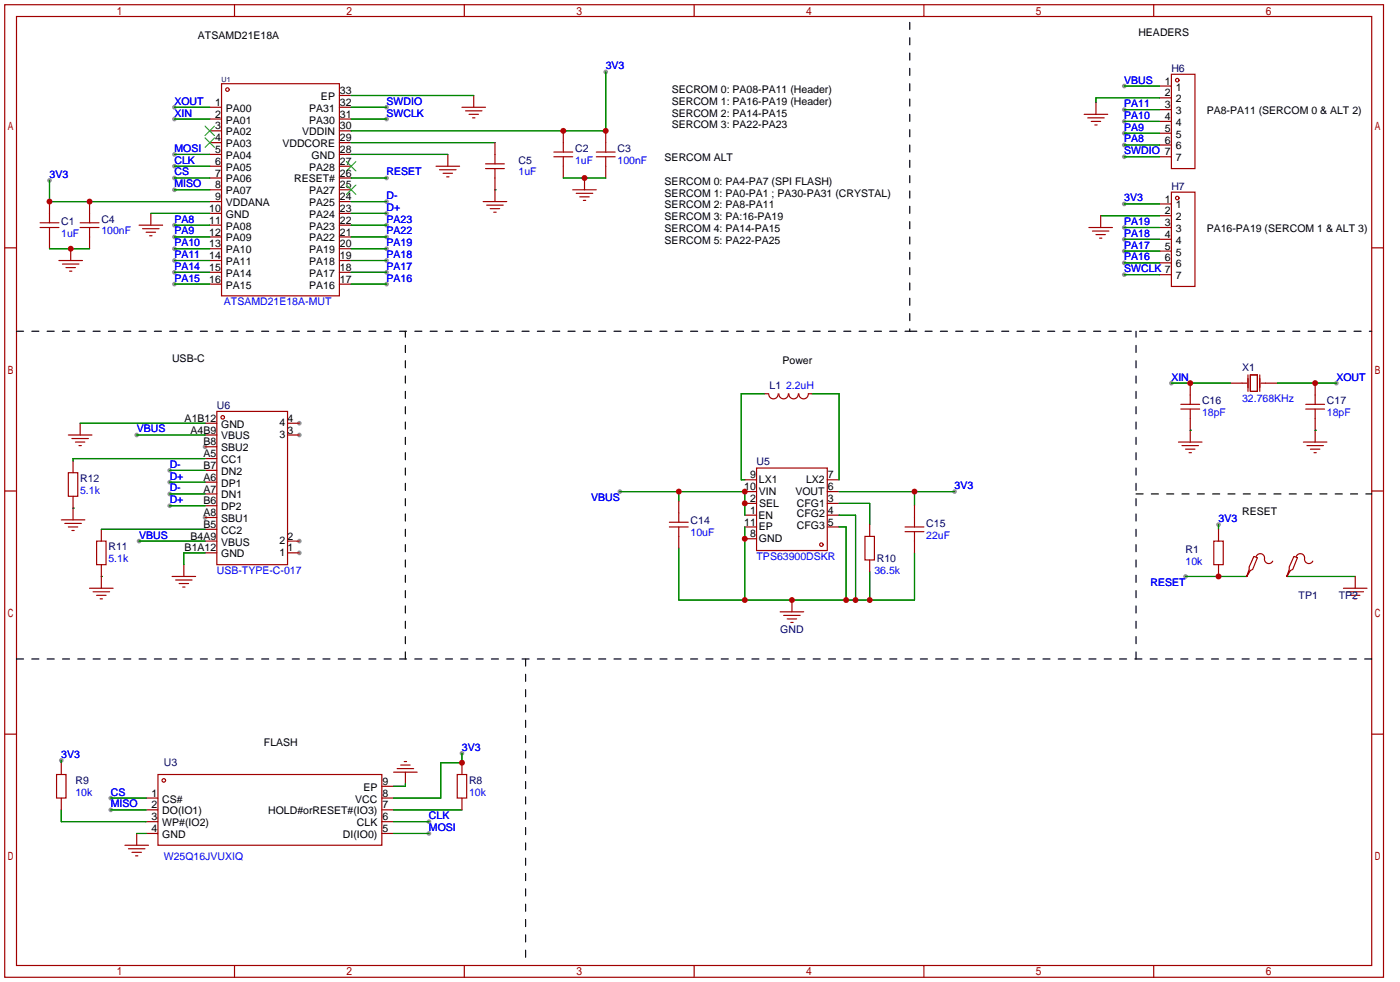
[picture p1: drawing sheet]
<svg xmlns="http://www.w3.org/2000/svg" width="302mm" height="212mm" viewBox="0 0 302 212" stroke-linecap="round" stroke-linejoin="round" font-family="sans-serif">
<g fill="#999">
<circle cx="64.5" cy="91.2" r=".51"/>
<circle cx="64.5" cy="93.7" r=".51"/>
<circle cx="64.5" cy="116.6" r=".51"/>
<circle cx="64.5" cy="119.1" r=".51"/>
<circle cx="44.2" cy="96.3" r=".51"/>
<circle cx="44.2" cy="111.5" r=".51"/>
<circle cx="10.7" cy="38.9" r=".51"/>
<circle cx="130.6" cy="15.5" r=".51"/>
<circle cx="83.3" cy="38.4" r=".51"/>
<circle cx="255.5" cy="124.2" r=".51"/>
<circle cx="83.3" cy="46" r=".51"/>
<circle cx="83.3" cy="43.4" r=".51"/>
<circle cx="83.3" cy="48.5" r=".51"/>
<circle cx="83.3" cy="51.1" r=".51"/>
<circle cx="83.3" cy="53.6" r=".51"/>
<circle cx="83.3" cy="56.1" r=".51"/>
<circle cx="83.3" cy="58.7" r=".51"/>
<circle cx="83.3" cy="61.2" r=".51"/>
<circle cx="37.6" cy="61.2" r=".51"/>
<circle cx="37.6" cy="58.7" r=".51"/>
<circle cx="37.6" cy="56.1" r=".51"/>
<circle cx="37.6" cy="53.6" r=".51"/>
<circle cx="37.6" cy="51.1" r=".51"/>
<circle cx="37.6" cy="48.5" r=".51"/>
<circle cx="37.6" cy="40.9" r=".51"/>
<circle cx="37.6" cy="38.4" r=".51"/>
<circle cx="37.6" cy="35.8" r=".51"/>
<circle cx="37.6" cy="33.3" r=".51"/>
<circle cx="23.9" cy="174.5" r=".51"/>
<circle cx="23.9" cy="172" r=".51"/>
<circle cx="92.5" cy="177" r=".51"/>
<circle cx="92.5" cy="179.6" r=".51"/>
<circle cx="99.6" cy="162.3" r=".51"/>
<circle cx="262.6" cy="113" r=".51"/>
<circle cx="13.2" cy="163.8" r=".51"/>
<circle cx="133.6" cy="105.9" r=".51"/>
<circle cx="205.7" cy="105.9" r=".51"/>
<circle cx="288" cy="82.6" r=".51"/>
<circle cx="252.5" cy="82.6" r=".51"/>
<circle cx="37.6" cy="23.1" r=".51"/>
<circle cx="37.6" cy="25.7" r=".51"/>
<circle cx="242.3" cy="43.9" r=".51"/>
<circle cx="242.3" cy="18.5" r=".51"/>
<circle cx="242.3" cy="23.6" r=".51"/>
<circle cx="242.3" cy="26.2" r=".51"/>
<circle cx="242.3" cy="28.7" r=".51"/>
<circle cx="242.3" cy="31.2" r=".51"/>
<circle cx="242.3" cy="49" r=".51"/>
<circle cx="242.3" cy="51.6" r=".51"/>
<circle cx="242.3" cy="54.1" r=".51"/>
<circle cx="242.3" cy="56.6" r=".51"/>
<circle cx="83.3" cy="23.1" r=".51"/>
<circle cx="83.3" cy="25.7" r=".51"/>
<circle cx="242.3" cy="33.8" r=".51"/>
<circle cx="242.3" cy="59.2" r=".51"/>
<circle cx="30" cy="116.6" r=".51"/>
<circle cx="29.5" cy="93.7" r=".51"/>
<circle cx="36.6" cy="103.9" r=".51"/>
<circle cx="36.6" cy="109" r=".51"/>
<circle cx="36.6" cy="106.4" r=".51"/>
<circle cx="36.6" cy="101.3" r=".51"/>
</g>
<g fill="none" stroke="#a10000" stroke-width=".25">
<path d="M1 1h297.2v209.6h-297.2zM3.6 3.6h292.1v204.4h-292.1zM47.8 18h25.4v45.8h-25.4zM50.5 1v2.6M100.1 1v2.6M149.6 1v2.6M199.1 1v2.6M248.7 1v2.6M249.9 18.5h2.6M252.5 16h5.1v20.3h-5.1zM45.2 23.1h2.6M45.2 25.7h2.6"/>
<path d="M45.2 28.2h2.6M45.2 30.7h2.6M45.2 33.3h2.6M45.2 35.8h2.6M45.2 38.4h2.6M73.2 20.6h2.5M73.2 23.1h2.5M73.2 25.7h2.5M73.2 28.2h2.5M73.2 30.7h2.5M73.2 33.3h2.5M73.2 35.8h2.5"/>
<path d="M73.2 38.4h2.5M94 35.8h5.1M94.7 36.6h3.6M95.5 37.3h2M96.3 38.1h.5M96.5 33.3v2.5M99.6 23.1h5M100.3 23.9h3.6M101.1 24.6h2M101.9 25.4h.5M102.1 20.6v2.5M104.6 35.3h4.1"/>
<path d="M104.6 36.3h4.1M106.7 30.7v4.6M106.7 36.3v7.1M119.4 32.8h4M119.4 33.8h4M121.4 28.2v4.6M121.4 33.8v4.6M126 38.4v2.5M128.5 32.8h4.1M128.5 33.8h4.1M130.6 28.2v4.6M130.6 33.8v4.6"/>
<path d="M233.7 24.6h5.1M234.4 25.4h3.6M235.2 26.2h2M236 26.9h.5M236.2 22.1v2.5M249.9 33.8h2.6M249.9 21.1h2.6M249.9 23.6h2.6M249.9 26.2h2.6M249.9 28.7h2.6M249.9 31.2h2.6M1 53.4h2.6"/>
<path d="M8.6 48h4.1M8.6 49h4.1M10.7 43.4v4.6M10.7 49v4.6M12.7 56.1h5.1M13.5 56.9h3.5M14.2 57.7h2.1M15 58.4h.5M15.2 53.6v2.5M17.3 48h4M17.3 49h4M19.3 43.4v4.6"/>
<path d="M19.3 49v4.6M30 48.5h5.1M30.7 49.3h3.6M31.5 50h2M32.3 50.8h.5M32.5 46v2.5M45.2 40.9h2.6M45.2 43.4h2.6M45.2 46h2.6M45.2 48.5h2.6M45.2 51.1h2.6M45.2 53.6h2.6"/>
<path d="M45.2 56.1h2.6M45.2 58.7h2.6M73.2 40.9h2.5M73.2 43.4h2.5M73.2 46h2.5M73.2 48.5h2.5M73.2 51.1h2.5M73.2 53.6h2.5M73.2 56.1h2.5M73.2 58.7h2.5M104.1 43.4h5.1M104.9 44.2h3.6"/>
<path d="M105.7 45h2M106.4 45.7h.5M123.4 40.9h5.1M124.2 41.7h3.6M125 42.4h2M125.7 43.2h.5M234.7 49h5.1M235.5 49.8h3.5M236.2 50.5h2.1M237 51.3h.5M237.2 46.5v2.5M249.9 49h2.6"/>
<path d="M249.9 43.9h2.6M249.9 46.5h2.6M249.9 51.6h2.6M249.9 54.1h2.6M249.9 56.6h2.6M249.9 59.2h2.6M252.5 41.4h5.1v20.3h-5.1zM295.7 53.4h2.5M45.2 61.2h2.6M73.2 61.2h2.5M14.7 93.7h5.1M15.5 94.5h3.5"/>
<path d="M15.7 99.3v2.6M16.3 95.2h2M17 96h.5M17.3 91.2v2.5M44.2 91.2h2.5M44.2 93.7h2.5M44.2 96.3h2.5M44.2 98.8h2.5M46.7 88.6h15.3v33.1h-15.3zM62 91.2h2.5M62 93.7h2.5M164.8 84.8h.8"/>
<path d="M165.7 84.9a1.01 1.01 0 0 0 1 1 1.01 1.01 0 0 0 1-1M167.9 84.9a1.01 1.01 0 0 0 1 1 1.01 1.01 0 0 0 1-1M170 84.9a1.01 1.01 0 0 0 1 1 1.01 1.01 0 0 0 1.1-1M172.2 84.9a1.01 1.01 0 0 0 1 1 1.01 1.01 0 0 0 1-1M174.2 84.8h.8M254 95.2h5.1M254.5 87.1h4.1M254.5 88.1h4.1M254.8 96h3.5M255.5 96.8h2.1M256.3 97.5h.5M256.5 82.5v4.6"/>
<path d="M256.5 88.1v7.1M265.2 82.5h3.5M269 80.8v3.5M269.5 80.8h1.5v3.5h-1.5zM271.5 80.8v3.5M271.8 82.5h3.5M280.9 95.2h5.1M281.4 87.1h4.1M281.4 88.1h4.1M281.7 96h3.5M282.4 96.8h2.1M283.2 97.5h.5"/>
<path d="M283.5 82.5v4.6M283.5 88.1v7.1M1 105.8h2.6M13.2 112h5.1M14 112.8h3.5M14.7 101.9h2.1v5h-2.1zM14.7 113.5h2.1M15.5 114.3h.5M15.7 106.9v5.1M20.8 116.6h2.1v5.1h-2.1zM21.8 114v2.6M44.2 116.6h2.5"/>
<path d="M44.2 119.1h2.5M44.2 106.4h2.5M44.2 114h2.5M44.2 111.5h2.5M44.2 101.3h2.5M44.2 103.9h2.5M44.2 109h2.5M62 116.6h2.5M62 119.1h2.5M144.3 113.5h4M144.3 112.5h4M146.3 107.9v4.6"/>
<path d="M146.3 113.5v4.6M160.5 113.5h2.6M160.5 111h2.6M160.5 108.5h2.6M160.5 105.9h2.6M160.5 103.4h2.6M160.5 116.1h2.6M163.1 100.8h15.2v17.8h-15.2zM178.3 113.5h2.5M178.3 111h2.5M178.3 108.5h2.5M178.3 105.9h2.5"/>
<path d="M178.3 103.4h2.5M186.4 115.6h2.1v5h-2.1zM187.5 113v2.6M195.1 113.5h4M195.1 114.6h4M197.1 109v4.5M197.1 114.6v4.5M261.6 116.6h2.1v5.1h-2.1zM262.6 114v2.6M270.3 119.9l.7 .2-1 2.6-.5 .2-.8 1.3 .5-1.5v-.5zM270.8 119.9a.93 .93 0 0 1 1.1-.6 .93 .93 0 0 1 .6 1.1 .94 .94 0 0 0 .7 1 .94 .94 0 0 0 1.1-.5M278.9 119.9l.8 .2-1.1 2.6-.5 .2-.7 1.3 .5-1.5v-.5z"/>
<path d="M279.4 119.9a.93 .93 0 0 1 1.1-.6 .93 .93 0 0 1 .7 1.1 .94 .94 0 0 0 .7 1 .94 .94 0 0 0 1.1-.5M295.7 105.8h2.5M19.3 126.7h5.1M20.1 127.5h3.5M20.8 128.3h2.1M21.6 129h.5M21.8 121.7v5M37.1 124.2h5.1M37.8 125h3.6M38.6 125.7h2M39.4 126.5h.5M39.6 121.7v2.5"/>
<path d="M168.1 131.8h5.1M168.9 132.6h3.6M169.7 133.4h2M170.4 134.1h.5M170.7 129.3v2.5M187.5 120.6v2.6M262.6 121.7v2.5M268.7 124v.2M277.4 124v.2M289.6 126.7h5M290.3 127.5h3.6M291.1 128.3h2"/>
<path d="M291.8 129h.6M292.1 124.2v2.5M1 158.2h2.6M295.7 158.2h2.5M12.2 166.9h2v5.1h-2zM13.2 164.3v2.6M13.2 172v2.5M29.5 179.6v2.5M31.5 172h2.5M31.5 174.5h2.5M31.5 177h2.5M31.5 179.6h2.5"/>
<path d="M34 166.9h48.3v15.2h-48.3zM82.3 172h2.5M82.3 174.5h2.5M82.3 177h2.5M82.3 179.6h2.5M82.3 169.4h2.5M84.8 166.4h5.1M85.6 165.6h3.6M86.4 164.8h2M87.1 164.1h.5M87.4 166.4v2.5M98.6 166.9h2v5.1h-2z"/>
<path d="M99.6 164.3v2.6M99.6 172v2.5M26.9 182.1h5.1M27.7 182.9h3.5M28.4 183.6h2.1M29.2 184.4h.5M50.5 208v2.6M100.1 208v2.6M149.6 208v2.6M199.1 208v2.6M248.7 208v2.6"/>
<circle cx="49" cy="19.3" r=".38"/>
<circle cx="253.7" cy="17.3" r=".38"/>
<circle cx="253.7" cy="42.7" r=".38"/>
<circle cx="48" cy="89.9" r=".38"/>
<circle cx="177" cy="117.3" r=".38"/>
<circle cx="35.3" cy="168.1" r=".38"/>
</g>
<path d="M44.2 29.7l2 2.1M44.2 27.2l2 2M46.2 29.7l-2 2.1M46.2 27.2l-2 2M74.7 34.8l2 2M74.7 39.9l2 2M76.7 34.8l-2 2M76.7 39.9l-2 2" fill="none" stroke="#3c3" stroke-width=".25"/>
<g fill="none" stroke="#008700" stroke-width=".25">
<path d="M130.6 15.5v12.7h-54.9M242.3 18.5h7.6M10.7 38.9v4.5h34.5M37.6 38.4h7.6M37.6 35.8h7.6M37.6 33.3h7.6M37.6 23.1h7.6M37.6 25.7h7.6M75.7 30.7h31M75.7 38.4h7.6M75.7 33.3h20.8M75.7 20.6h26.4"/>
<path d="M75.7 23.1h7.6M75.7 25.7h7.6M121.4 38.4h9.2M242.3 23.6h7.6M242.3 26.2h7.6M242.3 28.7h7.6M242.3 31.2h7.6M242.3 33.8h7.6M249.9 21.1h-13.7v1M10.7 53.6h8.6M32.5 46h12.7M37.6 48.5h7.6"/>
<path d="M37.6 51.1h7.6M37.6 53.6h7.6M37.6 56.1h7.6M37.6 58.7h7.6M37.6 40.9h7.6M75.7 43.4h7.6M75.7 46h7.6M75.7 48.5h7.6M75.7 51.1h7.6M75.7 53.6h7.6M75.7 56.1h7.6M75.7 58.7h7.6"/>
<path d="M106.7 40.9h.1M237.2 46.5h12.7M242.3 43.9h7.6M242.3 49h7.6M242.3 51.6h7.6M242.3 54.1h7.6M242.3 56.6h7.6M242.3 59.2h7.6M37.6 61.2h7.6M75.7 61.2h7.6M17.3 91.2h26.9M29.5 93.7h14.7"/>
<path d="M44.2 98.8h-28.5v.5M164.8 84.8h-5v18.6h.7M175 84.8h5.8v18.6M252.5 82.5h12.7M256.5 92.7h.1M275.3 82.5h12.7M283.5 92.7h.1M15.7 109.5h.1M21.8 114h22.4M30 116.6h14.2M36.6 103.9h7.6M36.6 109h7.6"/>
<path d="M36.6 106.4h7.6M36.6 101.3h7.6M44.2 119.1h-4.6v2.6M133.6 105.9h26.9v5.1M146.3 105.9v2M146.3 118.1v11.2h50.8v-10.2M160.5 113.5v15.8M180.8 105.9h24.9M180.8 113.5h1.6v15.8M180.8 111h3.6v18.3M180.8 108.5h6.7v4.5M197.1 105.9v3.1"/>
<path d="M262.6 113v1M21.8 124.2h.1M187.5 123.2v6.1M255.5 124.2h13.2M277.4 124.2h14.7M13.2 174.5v2.5h18.3M13.2 163.8v.5M23.9 174.5h7.6M23.9 172h7.6M29.5 179.6h2M84.8 174.5h14.8M84.8 177h7.7"/>
<path d="M84.8 179.6h7.7M87.4 168.9v.5h-2.6M99.6 162.3v2h-4.6v7.7h-10.2"/>
</g>
<path d="M3.6 71.4h192.5v-68.1M196.1 71.4h99.6M244.9 106.4h50.8M87.4 142v-70.6M113.3 142v66M244.9 142v-70.6M295.7 142h-292.1" fill="none" stroke="#000" stroke-width=".25" stroke-dasharray="1.5 1.8"/>
<g fill="#c00">
<circle cx="10.7" cy="43.4" r=".63"/>
<circle cx="19.3" cy="43.4" r=".63"/>
<circle cx="130.6" cy="28.2" r=".63"/>
<circle cx="121.4" cy="28.2" r=".63"/>
<circle cx="262.6" cy="124.2" r=".63"/>
<circle cx="99.6" cy="164.3" r=".63"/>
<circle cx="15.2" cy="53.6" r=".63"/>
<circle cx="126" cy="38.4" r=".63"/>
<circle cx="160.5" cy="108.5" r=".63"/>
<circle cx="160.5" cy="105.9" r=".63"/>
<circle cx="146.3" cy="105.9" r=".63"/>
<circle cx="160.5" cy="116.1" r=".63"/>
<circle cx="160.5" cy="129.3" r=".63"/>
<circle cx="170.7" cy="129.3" r=".63"/>
<circle cx="182.4" cy="129.3" r=".63"/>
<circle cx="184.4" cy="129.3" r=".63"/>
<circle cx="187.5" cy="129.3" r=".63"/>
<circle cx="197.1" cy="105.9" r=".63"/>
<circle cx="283.5" cy="82.5" r=".63"/>
<circle cx="256.5" cy="82.5" r=".63"/>
</g>
<g font-size="2.3">
<text x="42.7" y="8.3">ATSAMD21E18A</text>
<text x="245.4" y="7.8">HEADERS</text>
<text x="46.4" y="22.8">1</text>
<text x="69.2" y="21.5">EP</text>
<text x="73.3" y="20.3">33</text>
<text x="73.3" y="22.8">32</text>
<text x="144.8" y="20">SECROM 0: PA08-PA11 (Header)</text>
<text x="144.8" y="22.6">SERCOM 1: PA16-PA19 (Header)</text>
<text x="251.1" y="18.2">1</text>
<text x="251.1" y="20.8">2</text>
<text x="251.1" y="23.3">3</text>
<text x="253.4" y="19.5">1</text>
<text x="253.4" y="22">2</text>
<text x="46.4" y="27.9">3</text>
<text x="46.4" y="25.3">2</text>
<text x="48.7" y="29.2">PA02</text>
<text x="48.7" y="26.6">PA01</text>
<text x="48.7" y="24.1">PA00</text>
<text x="65.2" y="29.2">VDDIN</text>
<text x="66.7" y="24.1">PA31</text>
<text x="66.7" y="26.6">PA30</text>
<text x="73.3" y="25.3">31</text>
<text x="73.3" y="27.9">30</text>
<text x="144.8" y="25.1">SERCOM 2: PA14-PA15</text>
<text x="144.8" y="27.7">SERCOM 3: PA22-PA23</text>
<text x="251.1" y="25.9">4</text>
<text x="251.1" y="28.4">5</text>
<text x="253.4" y="24.6">3</text>
<text x="253.4" y="27.1">4</text>
<text x="253.4" y="29.7">5</text>
<text x="260.1" y="24.6">PA8-PA11 (SERCOM 0 &amp; ALT 2)</text>
<text x="46.4" y="35.5">6</text>
<text x="46.4" y="33">5</text>
<text x="46.4" y="30.4">4</text>
<text x="48.7" y="34.2">PA04</text>
<text x="48.7" y="31.7">PA03</text>
<text x="60.9" y="31.7">VDDCORE</text>
<text x="67.2" y="34.2">GND</text>
<text x="73.3" y="30.4">29</text>
<text x="73.3" y="33">28</text>
<text x="73.3" y="35.5">27</text>
<text x="143.3" y="34.8">SERCOM ALT</text>
<text x="251.1" y="30.9">6</text>
<text x="253.4" y="32.2">6</text>
<text x="253.4" y="34.7">7</text>
<text x="46.4" y="40.6">8</text>
<text x="46.4" y="38">7</text>
<text x="48.7" y="41.9">PA07</text>
<text x="48.7" y="39.3">PA06</text>
<text x="48.7" y="36.8">PA05</text>
<text x="63.4" y="39.3">RESET#</text>
<text x="66.7" y="36.8">PA28</text>
<text x="66.7" y="41.9">PA27</text>
<text x="73.3" y="38">26</text>
<text x="73.3" y="40.6">25</text>
<text x="143.3" y="39.8">SERCOM 0: PA4-PA7 (SPI FLASH)</text>
<text x="45.1" y="45.7">10</text>
<text x="46.4" y="43.1">9</text>
<text x="48.7" y="46.9">GND</text>
<text x="48.7" y="44.4">VDDANA</text>
<text x="66.7" y="44.4">PA25</text>
<text x="66.7" y="46.9">PA24</text>
<text x="73.3" y="43.1">24</text>
<text x="73.3" y="45.7">23</text>
<text x="143.3" y="42.4">SERCOM 1: PA0-PA1 ; PA30-PA31 (CRYSTAL)</text>
<text x="143.3" y="44.9">SERCOM 2: PA8-PA11</text>
<text x="143.3" y="47.5">SERCOM 3: PA:16-PA19</text>
<text x="251.1" y="43.6">1</text>
<text x="251.1" y="46.2">2</text>
<text x="253.4" y="44.9">1</text>
<text x="253.4" y="47.4">2</text>
<text x="45.1" y="53.3">13</text>
<text x="45.1" y="50.7">12</text>
<text x="45.1" y="48.2">11</text>
<text x="48.7" y="52">PA09</text>
<text x="48.7" y="49.5">PA08</text>
<text x="66.7" y="49.5">PA23</text>
<text x="66.7" y="52">PA22</text>
<text x="73.3" y="48.2">22</text>
<text x="73.3" y="50.7">21</text>
<text x="73.3" y="53.3">20</text>
<text x="143.3" y="50">SERCOM 4: PA14-PA15</text>
<text x="143.3" y="52.5">SERCOM 5: PA22-PA25</text>
<text x="251.1" y="48.7">3</text>
<text x="251.1" y="51.3">4</text>
<text x="251.1" y="53.8">5</text>
<text x="253.4" y="50">3</text>
<text x="253.4" y="52.5">4</text>
<text x="260.1" y="50">PA16-PA19 (SERCOM 1 &amp; ALT 3)</text>
<text x="45.1" y="58.4">15</text>
<text x="45.1" y="55.8">14</text>
<text x="48.7" y="59.6">PA14</text>
<text x="48.7" y="57.1">PA11</text>
<text x="48.7" y="54.6">PA10</text>
<text x="66.7" y="54.6">PA19</text>
<text x="66.7" y="57.1">PA18</text>
<text x="66.7" y="59.6">PA17</text>
<text x="73.3" y="55.8">19</text>
<text x="73.3" y="58.4">18</text>
<text x="251.1" y="56.3">6</text>
<text x="253.4" y="55.1">5</text>
<text x="253.4" y="57.6">6</text>
<text x="45.1" y="60.9">16</text>
<text x="48.7" y="62.2">PA15</text>
<text x="66.7" y="62.2">PA16</text>
<text x="73.3" y="60.9">17</text>
<text x="253.4" y="60.1">7</text>
<text x="37.1" y="77.9">USB-C</text>
<text x="168.7" y="78.5">Power</text>
<text x="39.8" y="90.9">A1B12</text>
<text x="41.1" y="93.4">A4B9</text>
<text x="43.8" y="96">B8</text>
<text x="47.7" y="92.1">GND</text>
<text x="47.7" y="94.7">VBUS</text>
<text x="60.2" y="91.9">4</text>
<text x="60.2" y="94.4">3</text>
<text x="62" y="90.9">4</text>
<text x="62" y="93.4">3</text>
<text x="43.8" y="98.5">A5</text>
<text x="43.8" y="101">B7</text>
<text x="47.7" y="97.2">SBU2</text>
<text x="47.7" y="99.8">CC1</text>
<text x="43.8" y="106.1">A7</text>
<text x="43.8" y="103.6">A6</text>
<text x="47.7" y="107.4">DN1</text>
<text x="47.7" y="102.3">DN2</text>
<text x="47.7" y="104.8">DP1</text>
<text x="160.4" y="105.6">10</text>
<text x="161.7" y="103.1">9</text>
<text x="163.6" y="104.1">LX1</text>
<text x="163.6" y="106.6">VIN</text>
<text x="171.4" y="106.6">VOUT</text>
<text x="173.7" y="104.1">LX2</text>
<text x="178.4" y="105.6">6</text>
<text x="178.4" y="103.1">7</text>
<text x="43.8" y="113.7">B5</text>
<text x="43.8" y="111.2">A8</text>
<text x="43.8" y="108.7">B6</text>
<text x="47.7" y="112.5">SBU1</text>
<text x="47.7" y="109.9">DP2</text>
<text x="160.4" y="113.2">11</text>
<text x="161.7" y="108.1">2</text>
<text x="161.7" y="110.7">1</text>
<text x="163.5" y="111.7">EN</text>
<text x="163.6" y="109.2">SEL</text>
<text x="171.7" y="109.2">CFG1</text>
<text x="171.7" y="111.5">CFG2</text>
<text x="178.4" y="113.2">5</text>
<text x="178.4" y="110.7">4</text>
<text x="178.4" y="108.1">3</text>
<text x="267.7" y="111">RESET</text>
<text x="39.8" y="118.8">B1A12</text>
<text x="41.1" y="116.3">B4A9</text>
<text x="47.7" y="117.5">VBUS</text>
<text x="47.7" y="115">CC2</text>
<text x="60.2" y="117.3">2</text>
<text x="60.2" y="119.8">1</text>
<text x="62" y="116.3">2</text>
<text x="62" y="118.8">1</text>
<text x="161.7" y="115.8">8</text>
<text x="163.6" y="116.8">GND</text>
<text x="163.6" y="114.3">EP</text>
<text x="171.7" y="114">CFG3</text>
<text x="47.7" y="120.1">GND</text>
<text x="56.9" y="160.7">FLASH</text>
<text x="32.6" y="171.6">1</text>
<text x="35" y="172.9">CS#</text>
<text x="76.6" y="172.9">VCC</text>
<text x="78.3" y="170.4">EP</text>
<text x="82.4" y="171.6">8</text>
<text x="82.4" y="169.1">9</text>
<text x="32.6" y="174.2">2</text>
<text x="32.6" y="176.7">3</text>
<text x="32.6" y="179.3">4</text>
<text x="35" y="175.5">DO(IO1)</text>
<text x="35" y="178">WP#(IO2)</text>
<text x="57.8" y="175.5">HOLD#orRESET#(IO3)</text>
<text x="76.9" y="178">CLK</text>
<text x="82.4" y="179.3">5</text>
<text x="82.4" y="176.7">6</text>
<text x="82.4" y="174.2">7</text>
<text x="35" y="180.5">GND</text>
<text x="73.9" y="180.5">DI(IO0)</text>
</g>
<g font-size="2.3" fill="#00f">
<text x="130.6" y="15">3V3</text>
<text x="242.3" y="18">VBUS</text>
<text x="37.6" y="22.6">XOUT</text>
<text x="83.3" y="22.6">SWDIO</text>
<text x="242.3" y="23.1">PA11</text>
<text x="37.6" y="25.1">XIN</text>
<text x="83.3" y="25.1">SWCLK</text>
<text x="242.3" y="25.6">PA10</text>
<text x="242.3" y="28.2">PA9</text>
<text x="37.6" y="35.3">CLK</text>
<text x="37.6" y="32.7">MOSI</text>
<text x="124" y="35.3">1uF</text>
<text x="133.1" y="35.3">100nF</text>
<text x="242.3" y="30.7">PA8</text>
<text x="242.3" y="33.2">SWDIO 7</text>
<text x="10.7" y="38.3">3V3</text>
<text x="37.6" y="40.4">MISO</text>
<text x="37.6" y="37.8">CS</text>
<text x="83.3" y="37.8">RESET</text>
<text x="111.8" y="37.8">1uF</text>
<text x="37.6" y="48">PA8</text>
<text x="83.3" y="45.4">D+</text>
<text x="83.3" y="42.9">D-</text>
<text x="83.3" y="48">PA23</text>
<text x="242.3" y="43.4">3V3</text>
<text x="13.2" y="51">1uF</text>
<text x="21.8" y="50.5">100nF</text>
<text x="37.6" y="53.1">PA10</text>
<text x="37.6" y="50.5">PA9</text>
<text x="83.3" y="50.5">PA22</text>
<text x="83.3" y="53.1">PA19</text>
<text x="242.3" y="48.5">PA19</text>
<text x="242.3" y="51">PA18</text>
<text x="242.3" y="53.6">PA17</text>
<text x="37.6" y="58.1">PA14</text>
<text x="37.6" y="55.6">PA11</text>
<text x="83.3" y="55.6">PA18</text>
<text x="83.3" y="58.1">PA17</text>
<text x="242.3" y="56.1">PA16</text>
<text x="242.3" y="58.6">SWCLK 7</text>
<text x="37.6" y="60.7">PA15</text>
<text x="48.3" y="65.8">ATSAMD21E18A-MUT</text>
<text x="83.3" y="60.7">PA16</text>
<text x="169.4" y="83.8">2.2uH</text>
<text x="252.5" y="82">XIN</text>
<text x="288" y="82">XOUT</text>
<text x="259.1" y="89.6">18pF</text>
<text x="267.7" y="86.6">32.768KHz</text>
<text x="286" y="89.6">18pF</text>
<text x="29.5" y="93.2">VBUS</text>
<text x="36.6" y="100.8">D-</text>
<text x="17.3" y="106.4">5.1k</text>
<text x="36.6" y="103.3">D+</text>
<text x="36.6" y="105.9">D-</text>
<text x="127.4" y="107.9">VBUS</text>
<text x="205.7" y="105.4">3V3</text>
<text x="36.6" y="108.4">D+</text>
<text x="262.6" y="112.5">3V3</text>
<text x="30" y="116">VBUS</text>
<text x="148.8" y="115.5">10uF</text>
<text x="199.6" y="116">22uF</text>
<text x="23.4" y="121.1">5.1k</text>
<text x="46.7" y="123.7">USB-TYPE-C-017</text>
<text x="163.1" y="120.6">TPS63900DSKR</text>
<text x="188.5" y="123.7">36.5k</text>
<text x="255.5" y="121.6">10k</text>
<text x="248" y="126.2">RESET</text>
<text x="99.6" y="161.8">3V3</text>
<text x="13.2" y="163.3">3V3</text>
<text x="16.3" y="171.4">10k</text>
<text x="23.9" y="174">MISO</text>
<text x="23.9" y="171.4">CS</text>
<text x="101.1" y="171.4">10k</text>
<text x="92.5" y="176.5">CLK</text>
<text x="92.5" y="179">MOSI</text>
<text x="35.3" y="185.4">W25Q16JVUXIQ</text>
</g>
<g font-size="2.3" fill="#000080">
<text x="252.5" y="15.5">H6</text>
<text x="111.8" y="35.3">C5</text>
<text x="124" y="32.7">C2</text>
<text x="133.1" y="32.7">C3</text>
<text x="252.5" y="40.9">H7</text>
<text x="21.8" y="48">C4</text>
<text x="13.2" y="48.5">C1</text>
<text x="165.9" y="83.8">L1</text>
<text x="267.7" y="80">X1</text>
<text x="46.7" y="88.1">U6</text>
<text x="259.1" y="87.1">C16</text>
<text x="286" y="87.1">C17</text>
<text x="163.1" y="100.3">U5</text>
<text x="17.3" y="103.9">R12</text>
<text x="148.8" y="113">C14</text>
<text x="199.6" y="113.5">C15</text>
<text x="23.4" y="118.6">R11</text>
<text x="255.5" y="119.1">R1</text>
<text x="189" y="121.1">R10</text>
<text x="279.9" y="129">TP1</text>
<text x="288.5" y="129">TP2</text>
<text x="168.2" y="136.4">GND</text>
<text x="35.3" y="165.1">U3</text>
<text x="16.3" y="168.9">R9</text>
<text x="101.1" y="168.9">R8</text>
</g>
<text font-size="1.5" fill="#000080" x="47.8" y="17.7">U1</text>
</svg>
